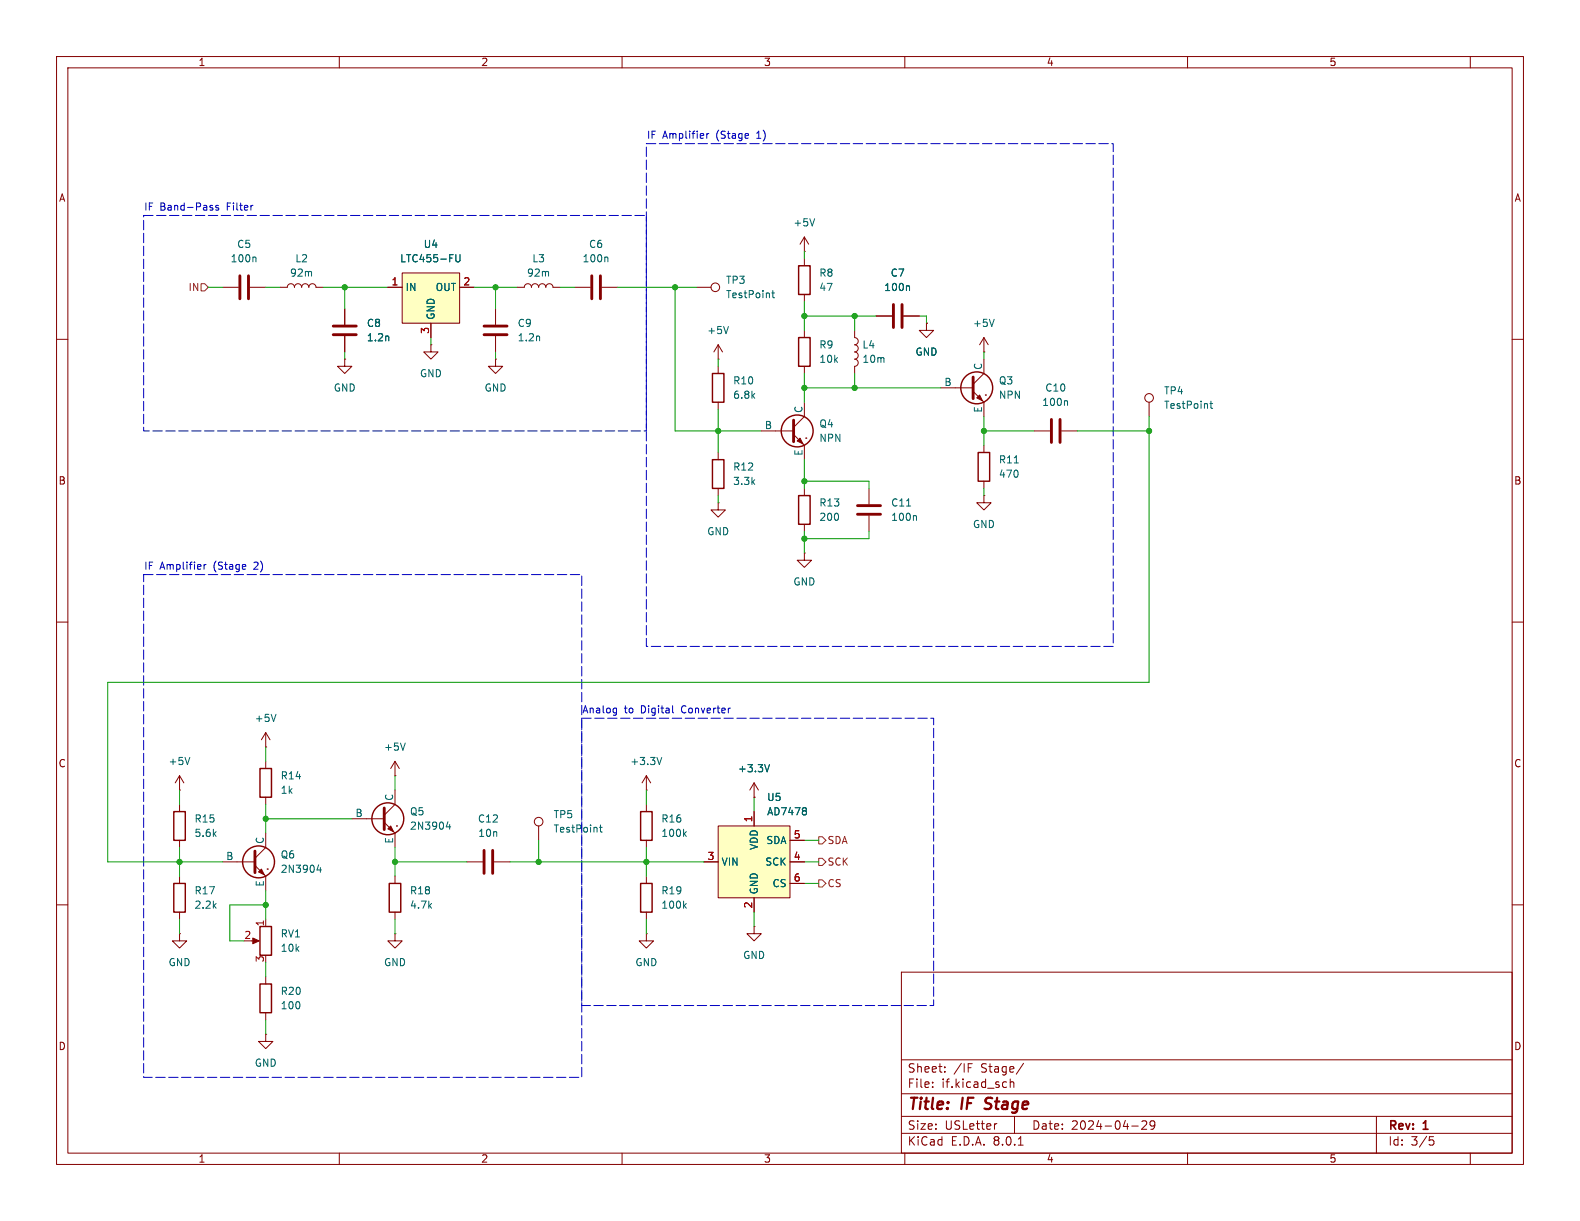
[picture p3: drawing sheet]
<svg xmlns="http://www.w3.org/2000/svg" width="279mm" height="216mm" viewBox="0 0 279 216" stroke-linecap="round" stroke-linejoin="round" font-family="sans-serif">
<g fill="none" stroke="#840000" stroke-width=".18">
<path d="M10 10h259.4v195.9h-259.4zM12 12h255.4v191.9h-255.4zM60 10v2M110 10v2M160 10v2M210 10v2M260 10v2M10 60h2M61 54.6v2.8M61 59.4v2.8M91.4 50.8h1.3a.64 .64 0 0 1 .6-.6 .64 .64 0 0 1 .7 .6 .64 .64 0 0 1 .6-.6 .64 .64 0 0 1 .6 .6 .64 .64 0 0 1 .7-.6 .64 .64 0 0 1 .6 .6 .64 .64 0 0 1 .7-.6 .64 .64 0 0 1 .6 .6h1.3M101.6 50.8h2.8"/>
<path d="M106.4 50.8h2.8M123.2 50.8h2.5M142.2 44.5h.1M142.2 41.9l-.7 1.3M142.2 41.9v2.6M142.2 45.7v1.3M142.2 52.1v1.2M142.2 58.4v1.3M142.2 41.9l.8 1.3M151.1 58.4v1.3a.64 .64 0 0 1 .7 .6 .64 .64 0 0 1-.7 .7 .64 .64 0 0 1 .7 .6 .64 .64 0 0 1-.7 .6 .63 .63 0 0 1 .7 .7 .63 .63 0 0 1-.7 .6M154.9 55.9h2.8M159.8 55.9h2.8"/>
<path d="M163.8 57.2v1.2h1.3l-1.3 1.3-1.2-1.3h1.2M163.8 57.2h.1M174 59.7v2.5M174 59.7l-.8 1.3M174 59.7l.8 1.3M267.4 60h2M76.2 61v1.2h1.3l-1.3 1.3-1.3-1.3h1.3M76.2 61h.1M87.6 63.5v1.3h1.3l-1.3 1.2-1.2-1.2h1.2M87.6 63.5h.1M127 63.5h.1M127 61v2.5"/>
<path d="M127 64.8v1.2M127 71.1v1.3M127 61l-.8 1.2M127 61l.8 1.2M134.6 76.2h5.7M140.3 76.8l1.9 1.9v2.6M142.2 64.8v1.2M142.2 71.1v2.6l-1.9 1.9M142.5 77.5h.1M151.1 63.5a.63 .63 0 0 1 .7 .6 .63 .63 0 0 1-.7 .7v1.2M166.4 68.6h5.7M172.1 69.2l1.9 1.9v2.6"/>
<path d="M174 62.2h.1M174 63.5v2.5l-1.9 1.9M174 78.7v1.3M174.2 69.9h.1M182.9 76.2h2.8M187.7 76.2h2.8M203.2 71.1v2.6M127 88.9v1.3h1.3l-1.3 1.2-1.3-1.2h1.3M127 88.9h.1M127 80v1.3M127 86.4v1.2M142.2 97.8v1.3h1.3l-1.3 1.2-1.2-1.2h1.2"/>
<path d="M142.2 97.8h.1M142.2 86.4v1.2M142.2 92.7v1.3M153.7 86.4v2.8M153.7 91.2v2.8M174 87.6v1.3h1.3l-1.3 1.3-1.3-1.3h1.3M174 87.6h.1M174 85.1v1.3M10 110h2M267.4 110h2M31.7 139.7h.1M31.7 137.2v2.5"/>
<path d="M31.7 137.2l-.7 1.2M31.7 137.2l.8 1.2M47 132.1h.1M47 129.5v2.6M47 134.6v1.3M47 129.5l-.8 1.3M47 129.5l.8 1.3M69.8 137.2h.1M69.8 139.7v2.5l-1.9 1.9M69.8 134.6v2.6M69.8 134.6l-.7 1.3M69.8 134.6l.8 1.3"/>
<path d="M10 160h2M31.7 142.2v1.3M31.7 148.6v1.3M31.7 154.9v1.3M39.4 152.4h5.7M45.1 153l1.9 1.9v2.6M47 141v1.2M47 147.3v2.6l-1.9 1.9M47.2 153.7h.1M62.2 144.8h5.7M67.9 145.4l1.9 1.9v2.6M69.8 154.9v1.3"/>
<path d="M70.1 146.1h.1M82.5 152.4h2.8M87.4 152.4h2.8M95.2 146.1v2.5M267.4 160h2M31.7 165.1v1.3h1.3l-1.3 1.2-1.2-1.2h1.2M31.7 165.1h.1M31.7 161.3v1.3M44.4 166.4h1.1M47 162.6v1.2M47 172.7v1.3M47 179.1v1.2"/>
<path d="M69.8 165.1v1.3h1.3l-1.3 1.2-1.2-1.2h1.2M69.8 165.1h.1M69.8 161.3v1.3M114.3 165.1v1.3h1.3l-1.3 1.2-1.3-1.2h1.3M114.3 165.1h.1M133.3 163.8v1.3h1.3l-1.3 1.3-1.2-1.3h1.2M133.3 163.8h.1M159.4 171.9h108v32h-108zM47 182.9v1.3h1.3l-1.3 1.2-1.3-1.2h1.3M47 182.9h.1M159.4 197.4h108M159.4 193.4h108"/>
<path d="M159.4 187.4h108M164.9 192.1v.2M164.9 191.4v.1M167.1 189.4v.2M167.1 188.7v.1M171.2 188.1h.7M176.3 198.7l-.3 .1M177.9 191.3l.1 .1M178 192.2l-.1 .1M178.6 190.8v1.5M178.6 191.4l.3-.1 .3 .1 .1 .9M179.4 197.4v3"/>
<path d="M181 188l-1.3 1.9M200.1 199.1h1.2M201.9 198.3l.6-.1 .2 .1 .1 .3-.9 1.1h.9M204.2 198.8l-.3 .3h-.3l-.2-.3 .1-.5 .4-.1 .2 .1a.99 .99 0 0 1-.3 1.4h-.3M243.4 197.4v6.5M60 203.9v2M110 203.9v2M159.4 200.4h108M160 203.9v2M180.1 202.5h.8M210 203.9v2M252.8 201h.7"/>
<path d="M252.9 201.6h.4l.3 .2-.2 .6-.5 .1M260 203.9v2"/>
<circle cx="126.5" cy="50.8" r=".76"/>
<circle cx="203.2" cy="70.4" r=".76"/>
<circle cx="95.2" cy="145.3" r=".76"/>
</g>
<path d="M174.1 196l.3 .1M174.4 194.3l-.1 .2v.4" fill="none" stroke="#840000" stroke-width=".4"/>
<g fill="none" stroke="#840000" stroke-width=".51">
<path d="M58.9 59.2h4.1M58.9 57.7h4.1M104.6 48.8v4M106.2 48.8v4M158 53.8v4.1M159.5 53.8v4.1M140.3 74.3v3.8M172.1 66.7v3.8M185.9 74.2v4M187.5 74.2v4M151.6 89.4h4.1M151.6 90.9h4.1"/>
<path d="M45.1 150.5v3.8M67.9 142.9v3.8M85.6 150.4v4M87.1 150.4v4"/>
</g>
<g fill="none" stroke="#006464" stroke-width=".18">
<path d="M144.1 38.7l-.5 1.2M68.7 59.5l.1 .8M107.3 45.5l.2 .1v.7M128.8 57.7l-.4 1.3M136.5 51.8h.5M136.7 51.4v1.1l.3 .1M160.7 50.5l.1 .2v.7M175.8 56.5l-.4 1.2M188.6 70.9l.2 .1v.7M214 71.4h.4M214.1 70.9v1.1l.3 .2M160.3 89.5h.7"/>
<path d="M161.9 91.2l.2 .2v.6M179.4 81.9h.7M33.6 133.9l-.5 1.3M48.8 126.3l-.4 1.3M71.7 131.4l-.5 1.3M56.4 152.9l-.3 .9h.7M56.7 153.4v.8M79.2 145.3l-.3 .9h.8M79.5 145.8v.8M106 146.3h.5M106.2 145.9v1.1l.3 .1"/>
</g>
<g fill="#840000" stroke="#840000" stroke-width=".18">
<path d="M172.7 70.4l.5-.5 .5 1z"/>
<path d="M141.5 77.5l.5 1-1-.5z"/>
<path d="M44.7 165.9l1.1 .5-1.1 .5z"/>
<path d="M68.6 146.6l.5-.5 .5 1z"/>
<path d="M45.7 154.2l.5-.5 .5 1z"/>
</g>
<g fill="none" stroke="#840000" stroke-width=".25">
<path d="M141.2 47h2.1v5.1h-2.1zM141.2 59.7h2.1v5.1h-2.1zM126 66h2v5.1h-2zM126 81.3h2v5.1h-2zM141.2 87.6h2.1v5.1h-2.1zM173 80h2v5.1h-2zM46 135.9h2v5.1h-2zM30.7 156.2h2.1v5.1h-2.1zM30.7 143.5h2.1v5.1h-2.1zM68.8 156.2h2.1v5.1h-2.1zM46 174h2v5.1h-2zM46 163.8h2v5.1h-2z"/>
<circle cx="141" cy="76.2" r="2.82"/>
<circle cx="172.7" cy="68.6" r="2.82"/>
<circle cx="45.7" cy="152.4" r="2.82"/>
<circle cx="68.6" cy="144.8" r="2.82"/>
</g>
<path d="M127 146.1h12.7v12.7h-12.7z" fill="#ffffc2"/>
<path d="M61 63.5v1.3h1.2l-1.2 1.2-1.3-1.2h1.3M61 63.5h.1M124.5 152.4h2.5M127 146.1h12.7v12.7h-12.7zM133.3 143.5v2.6M133.3 158.8v2.5M139.7 152.4h2.5M139.7 148.6h2.5M139.7 156.2h2.5" fill="none" stroke="#840000" stroke-width=".18"/>
<path d="M142.5 142.9l.1 .2-.1 .2M142.5 143.4l.1 .2-.1 .4" fill="none" stroke="#006464" stroke-width=".18"/>
<path d="M71.1 48.3h10.2v8.9h-10.2z" fill="#ffffc2"/>
<g fill="none" stroke="#840000" stroke-width=".18">
<path d="M39.4 50.8h2.8M44.2 50.8h2.8M49.5 50.8h1.3a.64 .64 0 0 1 .6-.6 .64 .64 0 0 1 .7 .6 .64 .64 0 0 1 .6-.6 .64 .64 0 0 1 .6 .6 .64 .64 0 0 1 .7-.6 .64 .64 0 0 1 .6 .6 .64 .64 0 0 1 .6-.6 .64 .64 0 0 1 .7 .6h1.2M61 54.6v2.8M61 59.4v2.8M68.6 50.8h2.5M71.1 48.3h10.2v8.9h-10.2zM76.2 57.2v2.5M81.3 50.8h2.5M87.6 54.6v2.8M87.6 59.4v2.8M154.9 55.9h2.8"/>
<path d="M159.8 55.9h2.8M163.8 57.2h.1M114.3 139.7h.1M114.3 137.2v2.5M114.3 137.2l-.8 1.2M114.3 137.2l.8 1.2M133.3 138.4l-.7 1.3M133.3 138.4v2.6M133.3 138.4l.8 1.3M114.3 142.2v1.3M114.3 148.6v1.3M114.3 154.9v1.3"/>
<path d="M124.5 152.4h2.5M133.3 141h.1M133.3 143.5v2.6M133.3 158.8v2.5M139.7 152.4h2.5M139.7 148.6h2.5M139.7 156.2h2.5M114.3 161.3v1.3"/>
</g>
<g fill="none" stroke="#006464" stroke-width=".18">
<path d="M45.1 45.5l.2 .1v.7M68.7 59.5l.1 .8M80.6 45v1.1l.3 .2 .3-.1 .1-.1v-1.1M95.4 59.5v.8M160.7 50.5l.1 .2v.7M117 133.9l-.4 1.3M136.1 135.2l-.5 1.3M121 147.4l.4 .5M121.4 147.1l-.5 .4M121.4 159.8l-.5 .4M142.5 142.9l.1 .2-.1 .2M142.5 143.4l.1 .2-.1 .4"/>
<path d="M121 160.1l.4 .5"/>
</g>
<path d="M42.4 48.8v4M43.9 48.8v4M85.6 59.2h4.1M85.6 57.7h4.1" fill="none" stroke="#840000" stroke-width=".51"/>
<path d="M113.3 143.5h2v5.1h-2zM113.3 156.2h2v5.1h-2z" fill="none" stroke="#840000" stroke-width=".25"/>
<path d="M35.6 50.2h.6l.6 .6-.6 .6h-.6zM144.8 148h.6l.6 .6-.6 .6h-.6zM144.8 151.8h.6l.6 .6-.6 .6h-.6zM144.8 155.6h.6l.6 .6-.6 .6h-.6z" fill="none" stroke="#725600" stroke-width=".18"/>
<path d="M37.3 36.7l.3 .1 .1 .2-.2 .2h-.3M37.3 36.3l.3 .1M38.6 36.4l-.3-.1-.2 .2 .1 .2 .4 .1v.3h-.5M125 23.6v.9M125.3 23.6l-.3 .3M36.1 99.8v.9M36.4 99.8l-.3 .3M108.7 125.2l.3 .1M109 125.2v1l-.2 .3M109 126l-.3 .1M118.9 124.8v1.1l.2 .2" fill="none" stroke="#0000c2" stroke-width=".18"/>
<path d="M25.4 38.1h88.9v38.1h-88.9zM114.3 25.4h82.5v88.9h-82.5zM25.4 101.6h77.5v88.9h-77.5zM102.9 127h62.2v50.8h-62.2z" fill="none" stroke="#0000c2" stroke-width=".18" stroke-dasharray="1.7 .6"/>
<g fill="none" stroke="#009600" stroke-width=".18">
<path d="M36.8 50.8h2.6M47 50.8h2.5M57.1 50.8h11.5M61 50.8v3.8M76.2 59.7v1.3M83.8 50.8h7.6M87.6 50.8v3.8M99.1 50.8h2.5M109.2 50.8h14M119.4 50.8v25.4h15.2M142.2 44.5v1.2M142.2 53.3v5.1"/>
<path d="M142.2 55.9h12.7M151.1 55.9v2.5M162.6 55.9h1.2v1.3M61 62.2v1.3M87.6 62.2v1.3M127 63.5v1.3M127 72.4v7.6M142.2 66v5.1M142.2 68.6h24.2M151.1 66v2.6M174 76.2h8.9M174 62.2v1.3"/>
<path d="M174 73.7v5M190.5 76.2h12.7M203.2 73.7v47h-184.2v31.7h20.4M127 87.6v1.3M142.2 81.3v5.1M142.2 94v3.8M142.2 85.1h11.5v1.3M153.7 94v1.3h-11.5M174 86.4v1.2M31.7 139.7v2.5M47 132.1v2.5M69.8 137.2v2.5"/>
<path d="M114.3 139.7v2.5M31.7 149.9v5M47 142.2v5.1M47 157.5v5.1M47 144.8h15.2M69.8 152.4h12.7M69.8 149.9v5M90.2 152.4h34.3M95.2 148.6v3.8M114.3 149.9v5M133.3 141v2.5M142.2 156.2h2.6"/>
<path d="M142.2 152.4h2.6M142.2 148.6h2.6M31.7 162.6v2.5M47 170.2v2.5M47 160h-6.4v6.4h2.6M69.8 162.6v2.5M114.3 162.6v2.5M133.3 161.3v2.5M47 180.3v2.6"/>
</g>
<g fill="#009600" stroke="#009600" stroke-width=".18">
<circle cx="142.2" cy="68.6" r=".46"/>
<circle cx="151.1" cy="68.6" r=".46"/>
<circle cx="151.1" cy="55.9" r=".46"/>
<circle cx="174" cy="76.2" r=".46"/>
<circle cx="203.2" cy="76.2" r=".46"/>
<circle cx="142.2" cy="85.1" r=".46"/>
<circle cx="142.2" cy="95.3" r=".46"/>
<circle cx="142.2" cy="55.9" r=".46"/>
<circle cx="95.2" cy="152.4" r=".46"/>
<circle cx="69.8" cy="152.4" r=".46"/>
<circle cx="114.3" cy="152.4" r=".46"/>
<circle cx="87.6" cy="50.8" r=".46"/>
<circle cx="61" cy="50.8" r=".46"/>
<circle cx="119.4" cy="50.8" r=".46"/>
<circle cx="47" cy="144.8" r=".46"/>
<circle cx="47" cy="160" r=".46"/>
<circle cx="31.7" cy="152.4" r=".46"/>
<circle cx="127" cy="76.2" r=".46"/>
</g>
<g font-size="2.8" fill="#840000">
<text x="160.4" y="196.8">Title:</text>
<text x="170.1" y="196.8">IF</text>
<text x="175" y="196.8">Stage</text>
</g>
<g font-size="2.1" fill="#840000">
<text x="160.4" y="189.9">Sheet:</text>
<text x="168.6" y="189.9">/IF</text>
<text x="173.5" y="189.9">Stage/</text>
<text x="160.4" y="192.6">File:</text>
<text x="166.5" y="192.6">if.kicad_sch</text>
<text x="160.4" y="202.8">KiCad</text>
<text x="160.4" y="200">Size:</text>
<text x="167.1" y="200">USLetter</text>
<text x="168.1" y="202.8">E.D.A.</text>
<text x="175.7" y="202.8">8.0.1</text>
<text x="182.4" y="200">Date:</text>
<text x="189.4" y="200">2024-04-29</text>
<text x="245.4" y="200.2">Rev:</text>
<text x="245.4" y="202.8">Id:</text>
<text x="249.5" y="202.8">3/5</text>
<text x="251.8" y="200.2">1</text>
</g>
<g font-size="1.8" fill="#840000">
<text x="35" y="11.9">1</text>
<text x="85" y="11.9">2</text>
<text x="135" y="11.9">3</text>
<text x="185" y="11.9">4</text>
<text x="235" y="11.9">5</text>
<text x="10.3" y="35.9">A</text>
<text x="267.7" y="35.9">A</text>
<text x="10.3" y="85.9">B</text>
<text x="267.7" y="85.9">B</text>
<text x="10.3" y="135.9">C</text>
<text x="267.7" y="135.9">C</text>
<text x="10.3" y="185.9">D</text>
<text x="267.7" y="185.9">D</text>
<text x="35" y="205.8">1</text>
<text x="85" y="205.8">2</text>
<text x="135" y="205.8">3</text>
<text x="185" y="205.8">4</text>
<text x="235" y="205.8">5</text>
</g>
<g font-size="1.8" fill="#0000c2">
<text x="114.3" y="24.7">IF</text>
<text x="117.2" y="24.7">Amplifier</text>
<text x="126.7" y="24.7">(Stage</text>
<text x="134.1" y="24.7">1)</text>
<text x="25.4" y="37.4">IF</text>
<text x="28.3" y="37.4">Band-Pass</text>
<text x="40.2" y="37.4">Filter</text>
<text x="25.4" y="100.9">IF</text>
<text x="28.3" y="100.9">Amplifier</text>
<text x="37.8" y="100.9">(Stage</text>
<text x="45.2" y="100.9">2)</text>
<text x="102.9" y="126.3">Analog</text>
<text x="110.4" y="126.3">to</text>
<text x="113.4" y="126.3">Digital</text>
<text x="120.8" y="126.3">Converter</text>
</g>
<g font-size="1.8" fill="#006464">
<text x="140.2" y="40.2">+5V</text>
<text x="40.7" y="46.6">100n</text>
<text x="41.8" y="44">C5</text>
<text x="52.1" y="46.6">L2</text>
<text x="70.7" y="46.6">LTC455-FU</text>
<text x="74.8" y="44">U4</text>
<text x="94" y="46.6">L3</text>
<text x="102.9" y="46.6">100n</text>
<text x="104.1" y="44">C6</text>
<text x="51.2" y="49.1">92m</text>
<text x="71.6" y="51.7">IN</text>
<text x="76.9" y="51.7">OUT</text>
<text x="93.1" y="49.1">92m</text>
<text x="128.3" y="50.4">TP3</text>
<text x="128.3" y="52.9">TestPoint</text>
<text x="144.8" y="49.1">R8</text>
<text x="144.8" y="51.7">47</text>
<text x="156.3" y="51.7">100n</text>
<text x="157.4" y="49.1">C7</text>
<text x="64.8" y="58">C8</text>
<text x="77.1" y="56.6" transform="rotate(-90 77.1 56.6)">GND</text>
<text x="91.4" y="58">C9</text>
<text x="125" y="59.3">+5V</text>
<text x="172" y="58">+5V</text>
<text x="64.8" y="60.6">1.2n</text>
<text x="91.4" y="60.6">1.2n</text>
<text x="144.8" y="61.8">R9</text>
<text x="144.8" y="64.4">10k</text>
<text x="152.4" y="64.4">10m</text>
<text x="152.4" y="61.8">L4</text>
<text x="161.8" y="63.1">GND</text>
<text x="173.7" y="65.5" transform="rotate(-90 173.7 65.5)">C</text>
<text x="58.9" y="69.4">GND</text>
<text x="74.2" y="66.9">GND</text>
<text x="85.6" y="69.4">GND</text>
<text x="129.5" y="70.7">6.8k</text>
<text x="129.5" y="68.2">R10</text>
<text x="166.9" y="68.3">B</text>
<text x="176.5" y="68.2">Q3</text>
<text x="176.5" y="70.7">NPN</text>
<text x="184.2" y="72">100n</text>
<text x="184.7" y="69.4">C10</text>
<text x="205.7" y="70">TP4</text>
<text x="135.2" y="75.9">B</text>
<text x="142" y="73.1" transform="rotate(-90 142 73.1)">C</text>
<text x="144.8" y="75.8">Q4</text>
<text x="173.7" y="73.1" transform="rotate(-90 173.7 73.1)">E</text>
<text x="205.7" y="72.5">TestPoint</text>
<text x="129.5" y="83.4">R12</text>
<text x="142" y="80.7" transform="rotate(-90 142 80.7)">E</text>
<text x="144.8" y="78.3">NPN</text>
<text x="176.5" y="82.1">R11</text>
<text x="129.5" y="86">3.3k</text>
<text x="144.8" y="89.8">R13</text>
<text x="157.5" y="89.8">C11</text>
<text x="176.5" y="84.7">470</text>
<text x="125" y="94.8">GND</text>
<text x="144.8" y="92.3">200</text>
<text x="157.5" y="92.3">100n</text>
<text x="172" y="93.6">GND</text>
<text x="140.2" y="103.7">GND</text>
<text x="45" y="127.9">+5V</text>
<text x="29.7" y="135.5">+5V</text>
<text x="67.8" y="132.9">+5V</text>
<text x="111.4" y="135.5">+3.3V</text>
<text x="130.4" y="136.8">+3.3V</text>
<text x="49.5" y="138">R14</text>
<text x="49.5" y="140.6">1k</text>
<text x="69.6" y="141.7" transform="rotate(-90 69.6 141.7)">C</text>
<text x="135.6" y="141.8">U5</text>
<text x="34.3" y="148.2">5.6k</text>
<text x="34.3" y="145.6">R15</text>
<text x="46.7" y="149.3" transform="rotate(-90 46.7 149.3)">C</text>
<text x="62.8" y="144.5">B</text>
<text x="69.6" y="149.3" transform="rotate(-90 69.6 149.3)">E</text>
<text x="72.4" y="144.4">Q5</text>
<text x="72.4" y="146.9">2N3904</text>
<text x="84.4" y="145.6">C12</text>
<text x="84.5" y="148.2">10n</text>
<text x="97.8" y="144.9">TP5</text>
<text x="97.8" y="147.4">TestPoint</text>
<text x="116.8" y="145.6">R16</text>
<text x="116.8" y="148.2">100k</text>
<text x="135.4" y="149.5">SDA</text>
<text x="135.6" y="144.4">AD7478</text>
<text x="39.9" y="152.1">B</text>
<text x="49.5" y="152">Q6</text>
<text x="49.5" y="154.5">2N3904</text>
<text x="127.5" y="153.3">VIN</text>
<text x="134.2" y="150.4" transform="rotate(-90 134.2 150.4)">VDD</text>
<text x="135.2" y="153.3">SCK</text>
<text x="34.3" y="160.9">2.2k</text>
<text x="34.3" y="158.3">R17</text>
<text x="46.7" y="156.9" transform="rotate(-90 46.7 156.9)">E</text>
<text x="72.4" y="160.9">4.7k</text>
<text x="72.4" y="158.3">R18</text>
<text x="116.8" y="158.3">R19</text>
<text x="116.8" y="160.9">100k</text>
<text x="134.2" y="158.2" transform="rotate(-90 134.2 158.2)">GND</text>
<text x="136.5" y="157.1">CS</text>
<text x="49.5" y="166">RV1</text>
<text x="29.7" y="171">GND</text>
<text x="49.5" y="168.5">10k</text>
<text x="67.8" y="171">GND</text>
<text x="112.3" y="171">GND</text>
<text x="131.3" y="169.8">GND</text>
<text x="49.5" y="178.7">100</text>
<text x="49.5" y="176.1">R20</text>
<text x="45" y="188.8">GND</text>
</g>
<g font-size="1.8" fill="#725600">
<text x="33.2" y="51.7">IN</text>
<text x="146.2" y="149.5">SDA</text>
<text x="146.2" y="153.3">SCK</text>
<text x="146.2" y="157.1">CS</text>
</g>
<g font-size="1.8" fill="#a90000">
<text x="69.1" y="50.5">1</text>
<text x="81.8" y="50.5">2</text>
<text x="75.9" y="59.1" transform="rotate(-90 75.9 59.1)">3</text>
<text x="133.1" y="145.5" transform="rotate(-90 133.1 145.5)">1</text>
<text x="140.3" y="148.3">5</text>
<text x="125" y="152.1">3</text>
<text x="140.3" y="152.1">4</text>
<text x="140.3" y="156">6</text>
<text x="133.1" y="160.7" transform="rotate(-90 133.1 160.7)">2</text>
<text x="43.1" y="166.1">2</text>
<text x="46.7" y="163.9" transform="rotate(-90 46.7 163.9)">1</text>
<text x="46.7" y="170.3" transform="rotate(-90 46.7 170.3)">3</text>
</g>
</svg>
